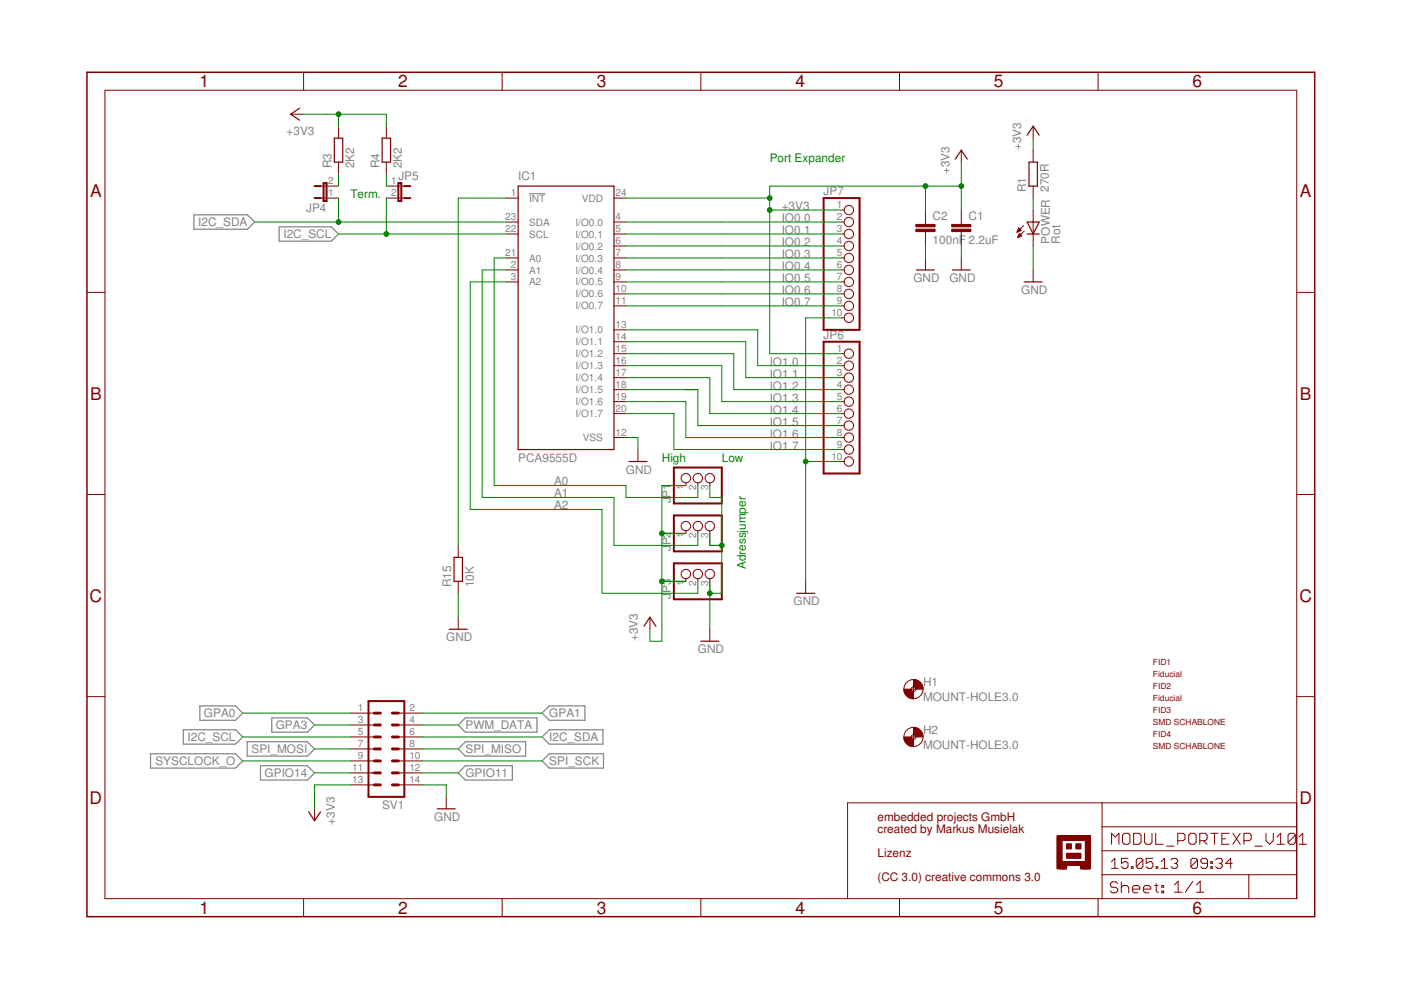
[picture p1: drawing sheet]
<svg xmlns="http://www.w3.org/2000/svg" width="297mm" height="210mm" viewBox="0 0 297 210" stroke-linecap="round" stroke-linejoin="round" font-family="sans-serif">
<path d="M112.2 41.1h3.5" fill="none" stroke="#808080" stroke-width=".21"/>
<g fill="none" stroke="#808080" stroke-width=".25">
<path d="M41.1 45.6h11.4l1.5 1.5-1.5 1.5h-11.4zM59.2 48.1h11.1l1.5 1.5-1.5 1.5h-11.1zM31.9 159.8h18l1.6 1.5-1.6 1.6h-18zM38.9 154.7h11l1.6 1.6-1.6 1.5h-11zM42.4 149.7h7.5l1.6 1.5-1.6 1.5h-7.5zM52.4 157.3h12.8l1.5 1.5-1.5 1.5h-12.8zM57.6 152.2h7.6l1.5 1.5-1.5 1.5h-7.6zM97.2 158.8l1.5-1.5h12.7v3h-12.7zM97.2 153.7l1.5-1.5h15.2v3h-15.2zM114.9 151.2l1.6-1.5h7.5v3h-7.5zM114.9 156.3l1.6-1.6h11.3v3.1h-11.3zM55.2 162.3h10l1.5 1.6-1.5 1.5h-10z"/>
<path d="M97.2 163.9l1.5-1.6h9.9v3.1h-9.9zM114.9 161.3l1.6-1.5h11.5v3.1h-11.5z"/>
</g>
<g fill="none" stroke="#800000" stroke-width=".21">
<path d="M22.2 19.1h252.7v171.4h-252.7zM64.4 15.3v3.8M106.5 15.3v3.8M148.6 15.3v3.8M190.7 15.3v3.8M232.8 15.3v3.8M61.6 24.2h2.6M68 39.5h3.8M71.8 26.8v2.5M71.8 34.4v2.5M81.9 26.8v2.5M81.9 34.4v2.5"/>
<path d="M81.9 39.5h3.8M203.8 31.8v2.6M219.1 26.8v2.5M219.1 31.8v2.6M219.1 39.5v2.5M68 42h3.8M81.9 42h3.8M107.3 49.6h2.6M107.3 47.1h2.6M107.3 54.7h2.6M107.3 57.2h2.6M107.3 59.8h2.6"/>
<path d="M107.3 42h2.6M130.2 49.6h2.5M130.2 47.1h2.5M130.2 54.7h2.5M130.2 57.2h2.5M130.2 59.8h2.5M130.2 42h2.5M130.2 52.2h2.5M178.4 49.6h.6M178.4 47.1h.6M178.4 54.7h.6M178.4 57.2h.6"/>
<path d="M178.4 59.8h.6M178.4 52.2h.6M178.4 44.5h.6M196.2 44.5v3.1M196.2 49.1v3.1M196.2 54.7v2.5M203.8 44.5v3.1M203.8 49.1v3.1M203.8 54.7v2.5M215.7 49.1h.2M215.7 49h.4M215.8 48.9h.6"/>
<path d="M215.8 50.3h.1M215.8 50.2h.3M215.8 48.8h.7M215.9 48.7h.4M215.9 50.1h.5M215.9 48.5h.3M215.9 50h.7M216 48.4h.1M216 49.9h.5M216 48.3l.5 .6-.9 .3zM216 49.7h.4M216.1 49.6h.2"/>
<path d="M216.1 49.5l-.3 .9M216.1 49.5l.5 .5M216.1 49.5h.1M216.6 50l-.8 .4M217 47.8l-1.4 1.4M217.1 49l-1.3 1.4M219.1 44.5v7.7M219.1 57.2v2.6M18.4 62h3.8M130.2 62.3h2.5M130.2 64.9h2.5M130.2 69.9h2.5"/>
<path d="M130.2 72.5h2.5M130.2 75h2.5M130.2 77.5h2.5M178.4 62.3h.6M178.4 64.9h.6M178.4 75h.6M178.4 77.5h.6M178.4 67.4h.6M274.9 62h3.8M130.2 92.8h2.5M130.2 80.1h2.5M130.2 82.6h2.5"/>
<path d="M130.2 85.2h2.5M130.2 87.7h2.5M135.3 95.3v2.6M178.4 92.8h.6M178.4 80.1h.6M178.4 82.6h.6M178.4 85.2h.6M178.4 87.7h.6M178.4 90.2h.6M178.4 95.3h.6M178.4 97.9h.6M18.4 104.8h3.8"/>
<path d="M97.2 115.6v2.6M145.4 102.4v.5M145.4 112.5v.6M148 102.4v.5M148 112.5v.6M150.5 102.4v.5M150.5 112.5v.6M274.9 104.8h3.8M97.2 123.3v2.5M97.2 130.9v2.5M137.8 130.9v2.5M145.4 122.7v.6"/>
<path d="M148 122.7v.6M150.5 122.7v.6M150.5 133.4v2.6M170.8 123.3v2.5M18.4 147.7h3.8M74.3 151.2h5.1M74.3 153.7h5.1M74.3 156.3h5.1M74.3 158.8h5.1M84.5 151.2h5M84.5 153.7h5M84.5 156.3h5"/>
<path d="M84.5 158.8h5M193.2 156.3h1M193.2 146.1h1M193.7 145.6v1M193.7 155.7v1.1M274.9 147.7h3.8M66.7 171.5v2.5M74.3 163.9h5.1M74.3 161.3h5.1M74.3 166.4h5.1M84.5 163.9h5M84.5 161.3h5"/>
<path d="M84.5 166.4h5M94.6 169v2.5M233.7 170.2v20.3M233.7 175.3h41.2M235.7 179v-2.3l.8 .8 .7-.8v2.3M238 177.1l.4-.4h.8l.4 .4v1.5l-.4 .4h-.8l-.4-.4zM240.3 176.7h1.2l.4 .4v1.5l-.4 .4h-1.2zM242.7 176.7v1.9l.4 .4h.8l.3-.4v-1.9M245 176.7v2.3h1.6M247.4 179.4h1.5M249.7 178.2h1.2l.3-.4v-.7l-.3-.4h-1.2v2.3M252 177.1l.4-.4h.8l.4 .4v1.5l-.4 .4h-.8l-.4-.4z"/>
<path d="M254.4 178.2h1.1l.4-.4v-.7l-.4-.4h-1.1v2.3M255.2 178.2l.7 .8M256.7 176.7h1.6M257.5 176.7v2.3M259.1 177.8h.7M260.6 176.7h-1.5v2.3h1.5M261.4 176.7l1.6 2.3M263 176.7l-1.6 2.3M263.7 178.2h1.2l.4-.4v-.7l-.4-.4h-1.2v2.3M266.1 179.4h1.5M268.4 176.7v1.5l.8 .8 .8-.8v-1.5M270.7 179h1.6"/>
<path d="M270.7 177.5l.8-.8v2.3M274.6 177.1l-.3-.4h-.8l-.4 .4v1.5M274.6 177.1v1.5l-.3 .4h-.8l-.4-.4M274.6 177.1l-1.5 1.5M274.9 170.2h-95.2v20.3M275.4 179h1.6M275.4 177.5l.8-.8v2.3M64.4 190.5v3.9M106.5 190.5v3.9M148.6 190.5v3.9M190.7 190.5v3.9M232.8 190.5v3.9"/>
<path d="M233.7 185.5h41.2M233.7 180.4h41.2M235.6 182.7l.8-.7v2.1M235.6 184.1h1.5M237 187.3l-.4-.3h-.8l-.4 .3v.4l.4 .4h.8l.4 .4v.4l-.4 .4h-.8l-.4-.4M237.7 187v2.3M237.7 188.1l.4-.4h.8l.4 .4v1.2M239.2 182h-1.4v1l.7-.3h.3l.4 .3v.7l-.4 .4h-.7l-.3-.4M239.9 183.7h.3v.4h-.3zM240.1 188.5h1.6v-.4l-.4-.4h-.8l-.4 .4v.8l.4 .4h.8M242.3 182.4v1.3l-.3 .4h-.7l-.4-.4M242.3 182.4l-.3-.4h-.7l-.4 .4v1.3"/>
<path d="M242.3 182.4l-1.4 1.3M242.4 188.5h1.6v-.4l-.4-.4h-.8l-.4 .4v.8l.4 .4h.8M244.4 182h-1.4v1l.7-.3h.4l.3 .3v.7l-.3 .4h-.7l-.4-.4M244.8 187.7h.8M245.1 183.7h.4v.4h-.4zM245.2 187.3v1.6l.4 .4M246.2 184.1h1.4M246.2 182.7l.7-.7v2.1M246.3 187.7h.4v.4h-.4zM246.3 188.9h.4v.4h-.4zM248.3 182.4l.3-.4h.7l.4 .4v.3l-.4 .3M249 183h.3"/>
<path d="M249 187.6l.8-.8v2.4M249 189.2h1.6M249.3 183l.4 .4v.3l-.4 .4h-.7l-.3-.4M252.9 186.8l-1.6 2.4M253.7 189.2h1.5M253.7 187.6l.8-.8v2.4M253.9 182.4v1.3l-.3 .4h-.8l-.3-.4M253.9 182.4l-.3-.4h-.8l-.3 .4v1.3M253.9 182.4l-1.4 1.3M256 183h-1l-.4-.3v-.3l.4-.4h.7l.3 .4v1.3l-.3 .4h-.7l-.4-.4M256.7 183.7h.3v.4h-.3zM256.7 182.7h.3v.3h-.3z"/>
<path d="M257.7 182.4l.4-.4h.7l.4 .4v.3l-.4 .3M258.5 183h.3M258.8 183l.4 .4v.3l-.4 .4h-.7l-.4-.4M261.3 183h-1.4l1-1v2.1M264.8 185.5v5"/>
<circle cx="180" cy="49.6" r=".99"/>
<circle cx="180" cy="47.1" r=".99"/>
<circle cx="180" cy="57.2" r=".99"/>
<circle cx="180" cy="59.8" r=".99"/>
<circle cx="180" cy="44.5" r=".99"/>
<circle cx="180" cy="52.2" r=".99"/>
<circle cx="180" cy="54.7" r=".99"/>
<circle cx="180" cy="64.9" r=".99"/>
<circle cx="180" cy="75" r=".99"/>
<circle cx="180" cy="77.5" r=".99"/>
<circle cx="180" cy="67.4" r=".99"/>
<circle cx="180" cy="62.3" r=".99"/>
<circle cx="180" cy="87.7" r=".99"/>
<circle cx="180" cy="90.2" r=".99"/>
<circle cx="180" cy="92.8" r=".99"/>
<circle cx="180" cy="95.3" r=".99"/>
<circle cx="180" cy="97.9" r=".99"/>
<circle cx="180" cy="85.2" r=".99"/>
<circle cx="180" cy="82.6" r=".99"/>
<circle cx="180" cy="80.1" r=".99"/>
<circle cx="145.4" cy="101.4" r=".99"/>
<circle cx="145.4" cy="111.5" r=".99"/>
<circle cx="148" cy="111.5" r=".99"/>
<circle cx="148" cy="101.4" r=".99"/>
<circle cx="150.5" cy="101.4" r=".99"/>
<circle cx="150.5" cy="111.5" r=".99"/>
<circle cx="145.4" cy="121.7" r=".99"/>
<circle cx="148" cy="121.7" r=".99"/>
<circle cx="150.5" cy="121.7" r=".99"/>
<circle cx="193.7" cy="146.1" r="2.03"/>
<circle cx="193.7" cy="156.3" r="2.03"/>
<circle cx="193.7" cy="156.3" r=".51"/>
<circle cx="193.7" cy="146.1" r=".51"/>
</g>
<path d="M18.4 15.3h260.3v179.1h-260.3z" fill="none" stroke="#800000" stroke-width=".32"/>
<path d="M66.7 39.5h1.3M68.6 38.8h.6v3.8h-.6zM84.5 38.8h.6v3.8h-.6zM85.7 39.5h1.3M66.7 42h1.3M85.7 42h1.3M174.6 42h7.6v27.9h-7.6zM174.6 72.5h7.6v27.9h-7.6zM142.9 99.1h10.1v7.6h-10.1zM142.9 109.3h10.1v7.6h-10.1zM142.9 119.4h10.1v7.7h-10.1zM78.1 148.7h7.6v20.3h-7.6z" fill="none" stroke="#800000" stroke-width=".42"/>
<g fill="none" stroke="#800000" stroke-width=".61">
<path d="M79.4 158.8h1.2M79.4 156.3h1.2M79.4 153.7h1.2M79.4 151.2h1.2M83.2 158.8h1.3M83.2 156.3h1.3M83.2 153.7h1.3M83.2 151.2h1.3M79.4 161.3h1.2M79.4 163.9h1.2M79.4 166.4h1.2M83.2 161.3h1.3"/>
<path d="M83.2 163.9h1.3M83.2 166.4h1.3"/>
</g>
<g fill="none" stroke="#800000" stroke-width=".25">
<path d="M63.5 22.9l-1.9 1.3 1.9 1.3M70.9 29.3h1.8v5.1h-1.8zM81 29.3h1.8v5.1h-1.8zM109.9 39.5h20.3v55.8h-20.3zM202.5 33.7l1.3-1.9 1.3 1.9M217.8 28.7l1.3-1.9 1.2 1.9M218.2 34.4h1.7v5.1h-1.7zM194.3 57.2h3.8M201.9 57.2h3.8M217.1 59.8h3.9M217.8 47.1h2.5l-1.2 2.5zM217.8 49.6h2.5"/>
<path d="M133.3 97.9h3.9M96.3 118.2h1.7v5.1h-1.7zM95.2 133.4h3.9M136.5 132.8l1.3-1.9 1.3 1.9M148.6 136h3.8M168.9 125.8h3.8M65.4 172.1l1.3 1.9 1.3-1.9M92.7 171.5h3.8"/>
</g>
<g fill="#800000" stroke="#800000" stroke-width=".21">
<path d="M201.8 48.6h4v.5h-4z"/>
<path d="M201.8 47.6h4v.5h-4z"/>
<path d="M194.2 48.6h4v.5h-4z"/>
<path d="M194.2 47.6h4v.5h-4z"/>
<path d="M224.9 177.2h5.5v.7h-5.5z"/>
<path d="M230.4 177.2h.7v7h-.7z"/>
<path d="M224.8 183.4h.8v.8h-.8z"/>
<path d="M229.6 183.4h.8v.8h-.8z"/>
<path d="M226.1 180.9h3.1v1h-3.1z"/>
<path d="M226.1 178.9h1v1.1h-1z"/>
<path d="M224.1 177.2h1v7h-1z"/>
<path d="M225.1 177.2h5v1h-5z"/>
<path d="M230.1 177.2h1v7h-1z"/>
<path d="M225.1 182.7h5v.8h-5z"/>
<path d="M225.1 183.2h1v1h-1z"/>
<path d="M229.1 183.2h1v1h-1z"/>
<path d="M228.1 178.9h1.1v1.1h-1.1z"/>
</g>
<g fill="#800000" stroke="#800000" stroke-width=".21">
<path d="M193.7 144.1a2 2 0 0 1 2 2h-1.5l-.1-.3-.4-.2z" fill-rule="evenodd"/>
<path d="M191.6 146.1h1.6l.1 .3 .4 .2v1.5a2 2 0 0 1-2.1-2z" fill-rule="evenodd"/>
<path d="M193.7 154.2a2.04 2.04 0 0 1 2 2.1h-1.5l-.2-.4-.3-.2z" fill-rule="evenodd"/>
<path d="M191.6 156.3h1.6l.1 .3 .4 .2v1.5a1.97 1.97 0 0 1-2.1-2z" fill-rule="evenodd"/>
</g>
<g fill="none" stroke="#008000" stroke-width=".21">
<path d="M64.2 24.2h17.7v2.6M71.8 24.2v2.6M71.8 36.9v2.6M81.9 36.9v2.6M196.2 39.5v5M203.8 34.4v10.1M203.8 39.5h-40.6v35.5h15.2M219.1 29.3v2.5M54 47.1h53.3M71.8 42v5.1M71.8 49.6h35.5M81.9 42v7.6"/>
<path d="M107.3 42h-10.1v73.6M107.3 57.2h-5.1v48.3h28v10.1h17.8v-2.5M107.3 54.7h-2.5v48.2h27.9v2.6h15.3v-2.6M107.3 59.8h-7.6v48.2h27.9v17.8h20.4v-2.5M132.7 42h30.5M132.7 47.1h45.7M132.7 49.6h45.7M132.7 52.2h45.7M132.7 54.7h45.7M132.7 57.2h45.7M132.7 59.8h45.7M163.2 44.5h15.2"/>
<path d="M196.2 52.2v2.5M203.8 52.2v2.5M219.1 42v2.5M219.1 52.2v5M132.7 77.5h20.3v7.7h25.4M132.7 75h22.9v7.6h22.8M132.7 62.3h45.7M132.7 64.9h45.7M132.7 69.9h28v7.6h17.7M132.7 72.5h25.4v7.6h20.3M178.4 67.4h-7.6v55.9M132.7 92.8h2.6v2.5"/>
<path d="M132.7 85.2h12.7v7.6h33M132.7 80.1h17.8v7.6h27.9M132.7 82.6h15.3v7.6h30.4M132.7 87.7h10.2v7.6h35.5M170.8 97.9h7.6M140.3 113.1h5.1M145.4 102.9h-5.1v33.1h-2.5v-2.6M150.5 102.9v2.6h2.5v20.3h-2.5M150.5 113.1v2.5h2.5M97.2 125.8v5.1M140.3 123.3h5.1M150.5 123.3v10.1"/>
<path d="M51.5 151.2h22.8M51.5 156.3h22.8M66.7 158.8h7.6M66.7 153.7h7.6M89.5 158.8h7.7M89.5 153.7h7.7M89.5 151.2h25.4M89.5 156.3h25.4M51.5 161.3h22.8M66.7 163.9h7.6M74.3 166.4h-7.6v5.1M89.5 166.4h5.1v2.6"/>
<path d="M89.5 163.9h7.7M89.5 161.3h25.4"/>
</g>
<g fill="#008000" stroke="#008000" stroke-width=".21">
<circle cx="170.8" cy="97.9" r=".51"/>
<circle cx="150.5" cy="125.8" r=".51"/>
<circle cx="153" cy="115.6" r=".51"/>
<circle cx="203.8" cy="39.5" r=".51"/>
<circle cx="196.2" cy="39.5" r=".51"/>
<circle cx="163.2" cy="42" r=".51"/>
<circle cx="163.2" cy="44.5" r=".51"/>
<circle cx="71.8" cy="24.2" r=".51"/>
<circle cx="140.3" cy="123.3" r=".51"/>
<circle cx="140.3" cy="113.1" r=".51"/>
<circle cx="71.8" cy="47.1" r=".51"/>
<circle cx="81.9" cy="49.6" r=".51"/>
</g>
<g font-size="3.7" fill="#800000">
<text x="42.3" y="18.5">1</text>
<text x="84.4" y="18.5">2</text>
<text x="126.5" y="18.5">3</text>
<text x="168.6" y="18.5">4</text>
<text x="210.7" y="18.5">5</text>
<text x="252.9" y="18.5">6</text>
<text x="19.1" y="41.9">A</text>
<text x="275.6" y="41.9">A</text>
<text x="19.1" y="84.7">B</text>
<text x="275.6" y="84.7">B</text>
<text x="19" y="127.6">C</text>
<text x="275.5" y="127.6">C</text>
<text x="19" y="170.4">D</text>
<text x="275.5" y="170.4">D</text>
<text x="42.3" y="193.7">1</text>
<text x="84.4" y="193.7">2</text>
<text x="126.5" y="193.7">3</text>
<text x="168.6" y="193.7">4</text>
<text x="210.7" y="193.7">5</text>
<text x="252.9" y="193.7">6</text>
</g>
<g font-size="2.5" fill="#808080">
<text x="60.8" y="28.5">+3V3</text>
<text x="70.3" y="35.6" transform="rotate(-90 70.3 35.6)">R3</text>
<text x="75.1" y="35.6" transform="rotate(-90 75.1 35.6)">2K2</text>
<text x="80.4" y="35.6" transform="rotate(-90 80.4 35.6)">R4</text>
<text x="85.2" y="35.6" transform="rotate(-90 85.2 35.6)">2K2</text>
<text x="216.5" y="31.8" transform="rotate(-90 216.5 31.8)">+3V3</text>
<text x="84.5" y="38.2">JP5</text>
<text x="109.9" y="38.2">IC1</text>
<text x="174.6" y="41.4">JP7</text>
<text x="201.3" y="36.9" transform="rotate(-90 201.3 36.9)">+3V3</text>
<text x="217.6" y="40.7" transform="rotate(-90 217.6 40.7)">R1</text>
<text x="42" y="48">I2C_SDA</text>
<text x="64.9" y="45">JP4</text>
<text x="165.7" y="44.5">+3V3</text>
<text x="165.7" y="47.1">IO0.0</text>
<text x="197.7" y="46.7">C2</text>
<text x="205.3" y="46.7">C1</text>
<text x="60.1" y="50.5">I2C_SCL</text>
<text x="165.7" y="49.6">IO0.1</text>
<text x="165.7" y="52.1">IO0.2</text>
<text x="197.7" y="51.8">100nF 2.2uF</text>
<text x="222.6" y="51.6" transform="rotate(-90 222.6 51.6)">POWER 270R</text>
<text x="224.8" y="51.6" transform="rotate(-90 224.8 51.6)">Rot</text>
<text x="165.7" y="54.7">IO0.3</text>
<text x="165.7" y="57.2">IO0.4</text>
<text x="165.7" y="59.8">IO0.5</text>
<text x="193.7" y="59.8">GND</text>
<text x="201.3" y="59.8">GND</text>
<text x="165.7" y="62.3">IO0.6</text>
<text x="165.7" y="64.8">IO0.7</text>
<text x="216.5" y="62.3">GND</text>
<text x="174.6" y="71.8">JP6</text>
<text x="163.2" y="77.5">IO1.0</text>
<text x="163.2" y="80.1">IO1.1</text>
<text x="163.2" y="82.6">IO1.2</text>
<text x="163.2" y="85.2">IO1.3</text>
<text x="163.2" y="87.7">IO1.4</text>
<text x="163.2" y="90.2">IO1.5</text>
<text x="163.2" y="92.8">IO1.6</text>
<text x="163.2" y="95.3">IO1.7</text>
<text x="109.9" y="97.9">PCA9555D</text>
<text x="132.7" y="100.4">GND</text>
<text x="117.5" y="102.9">A0</text>
<text x="117.5" y="105.5">A1</text>
<text x="142.2" y="106.7" transform="rotate(-90 142.2 106.7)">JP1</text>
<text x="117.5" y="108">A2</text>
<text x="142.2" y="116.9" transform="rotate(-90 142.2 116.9)">JP2</text>
<text x="95.7" y="124.5" transform="rotate(-90 95.7 124.5)">R15</text>
<text x="100.5" y="124.5" transform="rotate(-90 100.5 124.5)">10K</text>
<text x="142.2" y="127.1" transform="rotate(-90 142.2 127.1)">JP3</text>
<text x="168.3" y="128.3">GND</text>
<text x="94.6" y="135.9">GND</text>
<text x="135.3" y="135.9" transform="rotate(-90 135.3 135.9)">+3V3</text>
<text x="148" y="138.5">GND</text>
<text x="195.7" y="148.6">MOUNT-HOLE3.0</text>
<text x="195.7" y="145.5">H1</text>
<text x="43.2" y="152.1">GPA0</text>
<text x="58.5" y="154.6">GPA3</text>
<text x="98.7" y="154.6">PWM_DATA</text>
<text x="116.5" y="152.1">GPA1</text>
<text x="195.7" y="155.7">H2</text>
<text x="39.8" y="157.2">I2C_SCL</text>
<text x="53.3" y="159.7">SPI_MOSI</text>
<text x="98.7" y="159.7">SPI_MISO</text>
<text x="116.5" y="157.2">I2C_SDA</text>
<text x="195.7" y="158.7">MOUNT-HOLE3.0</text>
<text x="33" y="162.2">SYSCLOCK_O</text>
<text x="56.1" y="164.8">GPIO14</text>
<text x="98.7" y="164.8">GPIO11</text>
<text x="116.5" y="162.2">SPI_SCK</text>
<text x="81" y="171.5">SV1</text>
<text x="71" y="174.9" transform="rotate(-90 71 174.9)">+3V3</text>
<text x="92.1" y="174">GND</text>
</g>
<g font-size="2.5" fill="#008000">
<text x="163.2" y="34.4">Port Expander</text>
<text x="74.3" y="42">Term.</text>
<text x="140.3" y="97.9">High</text>
<text x="153" y="97.9">Low</text>
<text x="158.1" y="120.7" transform="rotate(-90 158.1 120.7)">Adressjumper</text>
</g>
<g font-size="2.5" fill="#800000">
<text x="186" y="176.6">created by Markus Musielak</text>
<text x="186" y="174">embedded projects GmbH</text>
<text x="186" y="181.7">Lizenz</text>
<text x="186" y="186.7">(CC 3.0) creative commons 3.0</text>
</g>
<g font-size="2.1" fill="#808080">
<text x="69.6" y="41.6">1</text>
<text x="69.6" y="39.1">2</text>
<text x="82.9" y="39.1">1</text>
<text x="82.9" y="41.6">2</text>
<text x="108.3" y="41.6">1</text>
<text x="130.5" y="41.6">24</text>
<text x="107.1" y="46.7">23</text>
<text x="112.2" y="47.8">SDA</text>
<text x="112.2" y="42.8">INT</text>
<text x="122" y="47.8">I/O0.0</text>
<text x="123.3" y="42.8">VDD</text>
<text x="130.5" y="46.7">4</text>
<text x="177.4" y="44.2">1</text>
<text x="177.4" y="46.7">2</text>
<text x="107.1" y="49.3">22</text>
<text x="112.2" y="50.4">SCL</text>
<text x="122" y="50.4">I/O0.1</text>
<text x="122" y="52.9">I/O0.2</text>
<text x="130.5" y="49.3">5</text>
<text x="130.5" y="51.8">6</text>
<text x="177.4" y="49.3">3</text>
<text x="177.4" y="51.8">4</text>
<text x="107.1" y="54.3">21</text>
<text x="108.3" y="56.9">2</text>
<text x="108.3" y="59.4">3</text>
<text x="112.2" y="55.4">A0</text>
<text x="112.2" y="58">A1</text>
<text x="122" y="55.5">I/O0.3</text>
<text x="122" y="58">I/O0.4</text>
<text x="130.5" y="54.3">7</text>
<text x="130.5" y="56.9">8</text>
<text x="130.5" y="59.4">9</text>
<text x="177.4" y="54.3">5</text>
<text x="177.4" y="56.9">6</text>
<text x="177.4" y="59.4">7</text>
<text x="112.2" y="60.5">A2</text>
<text x="122" y="60.5">I/O0.5</text>
<text x="122" y="63.1">I/O0.6</text>
<text x="122" y="65.6">I/O0.7</text>
<text x="130.5" y="62">10</text>
<text x="130.5" y="64.5">11</text>
<text x="177.4" y="62">8</text>
<text x="177.4" y="64.5">9</text>
<text x="122" y="70.7">I/O1.0</text>
<text x="130.5" y="69.6">13</text>
<text x="176.3" y="67">10</text>
<text x="122" y="73.2">I/O1.1</text>
<text x="122" y="75.8">I/O1.2</text>
<text x="130.5" y="72.1">14</text>
<text x="130.5" y="74.6">15</text>
<text x="130.5" y="77.2">16</text>
<text x="177.4" y="74.6">1</text>
<text x="177.4" y="77.2">2</text>
<text x="122" y="78.3">I/O1.3</text>
<text x="122" y="80.8">I/O1.4</text>
<text x="122" y="83.4">I/O1.5</text>
<text x="130.5" y="79.7">17</text>
<text x="130.5" y="82.3">18</text>
<text x="177.4" y="79.7">3</text>
<text x="177.4" y="82.3">4</text>
<text x="122" y="85.9">I/O1.6</text>
<text x="122" y="88.5">I/O1.7</text>
<text x="130.5" y="84.8">19</text>
<text x="130.5" y="87.3">20</text>
<text x="177.4" y="84.8">5</text>
<text x="177.4" y="87.3">6</text>
<text x="177.4" y="89.9">7</text>
<text x="123.6" y="93.5">VSS</text>
<text x="130.5" y="92.4">12</text>
<text x="177.4" y="92.4">8</text>
<text x="177.4" y="95">9</text>
<text x="176.3" y="97.5">10</text>
<text x="145.1" y="103.9" transform="rotate(-90 145.1 103.9)">1</text>
<text x="147.6" y="103.9" transform="rotate(-90 147.6 103.9)">2</text>
<text x="150.1" y="103.9" transform="rotate(-90 150.1 103.9)">3</text>
<text x="145.1" y="114.1" transform="rotate(-90 145.1 114.1)">1</text>
<text x="147.6" y="114.1" transform="rotate(-90 147.6 114.1)">2</text>
<text x="150.1" y="114.1" transform="rotate(-90 150.1 114.1)">3</text>
<text x="145.1" y="124.2" transform="rotate(-90 145.1 124.2)">1</text>
<text x="147.6" y="124.2" transform="rotate(-90 147.6 124.2)">2</text>
<text x="150.1" y="124.2" transform="rotate(-90 150.1 124.2)">3</text>
<text x="75.9" y="150.8">1</text>
<text x="75.9" y="153.4">3</text>
<text x="75.9" y="155.9">5</text>
<text x="86.8" y="150.8">2</text>
<text x="86.8" y="153.4">4</text>
<text x="86.8" y="155.9">6</text>
<text x="75.9" y="158.4">7</text>
<text x="75.9" y="161">9</text>
<text x="86.8" y="158.4">8</text>
<text x="86.8" y="161">10</text>
<text x="74.7" y="163.5">11</text>
<text x="74.7" y="166.1">13</text>
<text x="86.8" y="163.5">12</text>
<text x="86.8" y="166.1">14</text>
</g>
<g font-size="1.8" fill="#800000">
<text x="244.5" y="143.6">Fiducial</text>
<text x="244.5" y="141">FID1</text>
<text x="244.5" y="148.6">Fiducial</text>
<text x="244.5" y="146.1">FID2</text>
<text x="244.5" y="153.7">SMD SCHABLONE</text>
<text x="244.5" y="151.2">FID3</text>
<text x="244.5" y="158.8">SMD SCHABLONE</text>
<text x="244.5" y="156.3">FID4</text>
</g>
</svg>
